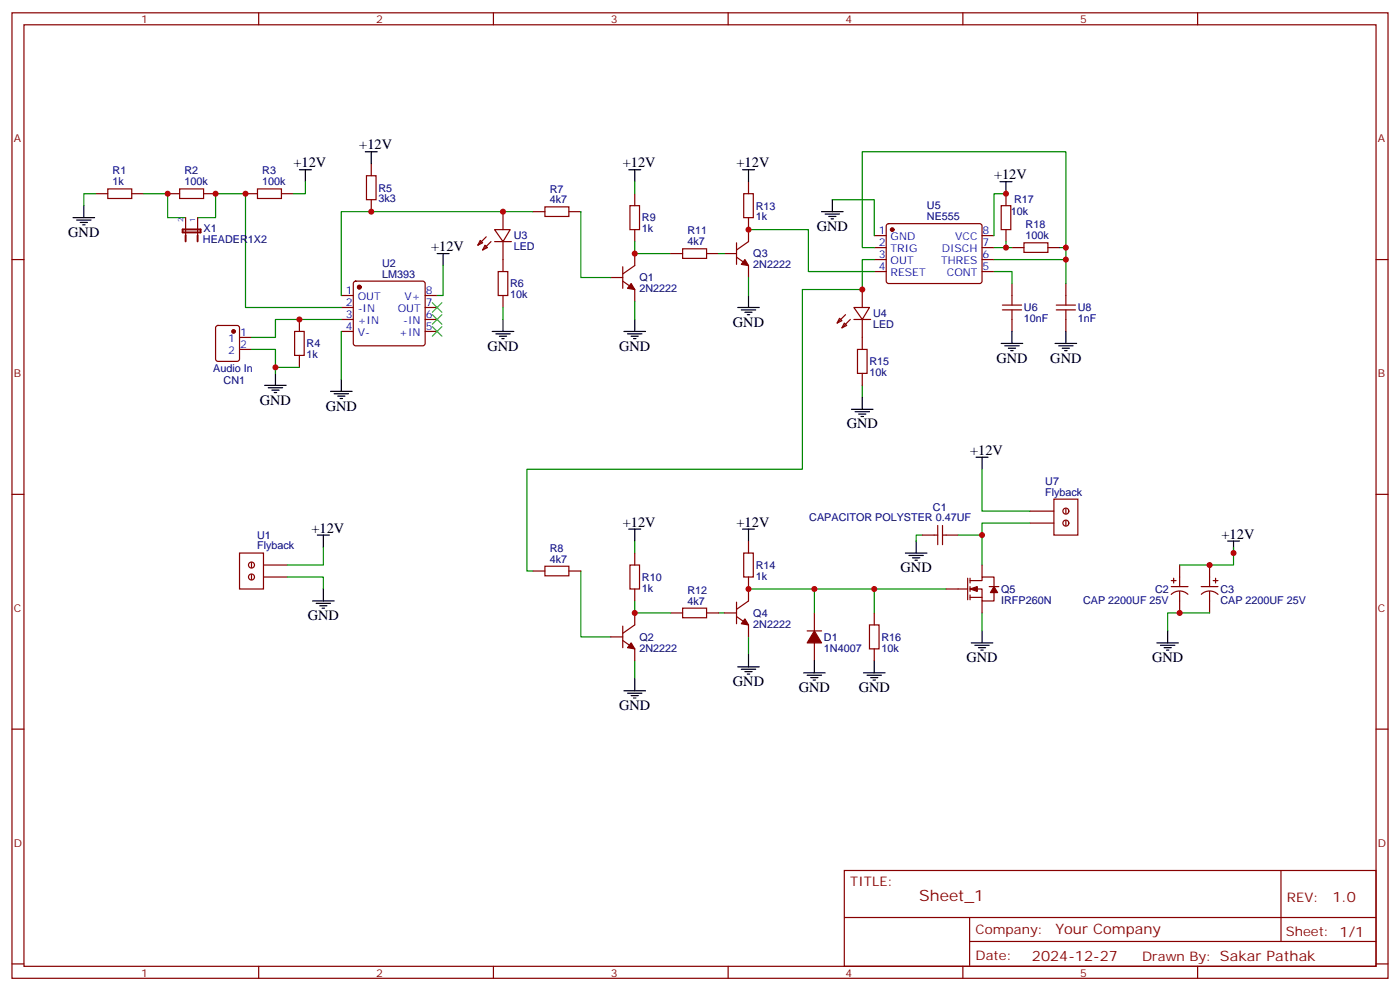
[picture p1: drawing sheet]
<svg xmlns="http://www.w3.org/2000/svg" width="412mm" height="292mm" viewBox="0 0 412 292" stroke-linecap="round" stroke-linejoin="round" font-family="sans-serif">
<g fill="none" stroke="#870000" stroke-width=".35">
<path d="M3.5 3.8h405.4v284.3h-405.4zM7.1 7.3h398.2v277.3h-398.2zM76.2 3.8v3.5M145.3 3.8v3.5M214.5 3.8v3.5M283.6 3.8v3.5M352.8 3.8v3.5M28.2 57h3.5M31.7 55.6h7.1v2.9h-7.1zM38.8 57h3.5M49.4 57h3.5M52.9 55.6h7.1v2.9h-7.1z"/>
<path d="M60 57h3.5M72.3 57h3.5M75.8 55.6h7.1v2.9h-7.1zM82.9 57h3.5M107.9 51.8h2.9v7h-2.9zM109.4 48.2v3.6M109.4 58.8v3.5M187 57v3.6M219.1 57h2.8v7.1h-2.8zM220.5 53.5v3.5M296.3 57v3.6M3.5 76.4h3.6"/>
<path d="M54.7 64.1v5.2M58.2 64.1v5.2M141.5 70.8l.7 .7-1.4 .7zM142.9 72.2l.7 .7-1.4 .7zM143.2 69.7l-2.4 2.5M144.6 71.2l-2.4 2.4M145.7 67.6h4.6l-2.1 3.6zM145.7 71.2h4.9M146.8 80h2.8v7h-2.8zM148.2 62.3v5.3M148.2 71.2v8.8M157 62.3h3.5"/>
<path d="M160.5 60.9h7.1v2.8h-7.1zM167.6 62.3h3.5M183.4 78.6v6.3M185.6 60.6h2.8v7h-2.8zM187 74.7v3.5l-3.6 2.5M187 67.6v3.6M197.6 74.7h3.5M201.1 73.3h7v2.8h-7zM208.1 74.7h3.6M213.4 74.7h3.6M217 71.5v6.4M217 75.7l3.5 2.5v3.5"/>
<path d="M220.5 64.1v7.1l-3.5 2.4M257.5 76.4h3.6M257.5 69.4h3.6M257.5 72.9h3.6M257.5 80h3.6M261.3 66.1l.5-.2h27l.5 .7-.1 16.5-.6 .4-27.1-.1-.4-.6v-16.2zM289.3 76.4h3.5M289.3 69.4h3.5M289.3 72.9h3.5M289.3 80h3.5M294.9 60.6h2.8v7h-2.8zM296.3 67.6v3.6"/>
<path d="M298.1 72.9h3.5M301.6 71.5h7.1v2.8h-7.1zM308.7 72.9h3.5M405.3 76.4h3.6M63.7 96.1l.5-.3h5.6l.7 .5 .1 9.4-.5 .7h-5.9l-.6-.4-.1-9.4zM70.6 99.4h3.5M86.8 97.6h2.8v7.1h-2.8zM88.2 94.1v3.5M100.5 87h3.6M100.5 90.6h3.6M100.5 94.1h3.6M100.5 97.6h3.6"/>
<path d="M104.3 83l.5-.2h19.7l.5 .2 .2 .5v17.6l-.2 .5-.5 .2h-19.7l-.5-.2-.2-.5v-17.6zM125.2 87h3.6M125.2 90.6h3.6M125.2 94.1h3.6M125.2 97.6h3.6M148.2 87v3.6M179.9 81.7h3.5M183.4 82.8l3.6 2.5v3.5M247.3 93.7l.7 .7-1.4 .7zM248.7 95.1l.7 .7-1.4 .8zM249.1 92.7l-2.5 2.4M250.5 94.1l-2.5 2.5"/>
<path d="M251.5 90.6h4.6l-2.1 3.5zM251.5 94.1h5M254 85.3v5.3M254 94.1v8.8M295.3 91.3h5.6M295.3 89.9h5.6M298.1 83.5v6.4M298.1 91.3v6.3M311.1 91.3h5.7M311.1 89.9h5.7M314 83.5v6.4M314 91.3v6.3"/>
<path d="M70.6 102.9h3.5M88.2 104.7v3.5M252.6 102.9h2.8v7.1h-2.8zM254 110v3.5M3.5 145.6h3.6M220.5 159.3v3.6M271.6 157.6h4.6M276.2 154.8v5.6M277.6 154.8v5.6M277.6 157.6h4.6M303.4 150.5h7M303.4 154.1h7"/>
<path d="M310.4 147h7.1v10.6h-7.1zM314 149.8v1.4M314 153.4v1.4M405.3 145.6h3.6M70.6 162.9h7v10.6h-7zM74.1 165.7v1.4M74.1 169.2v1.4M77.6 169.9h7.1M77.6 166.4h7.1M157 168.2h3.5M160.5 166.8h7.1v2.8h-7.1zM167.6 168.2h3.5"/>
<path d="M185.6 166.4h2.8v7.1h-2.8zM187 162.9v3.5M187 173.5v3.5M201.1 179.1h7v2.8h-7zM217 177.3v6.4M219.1 162.9h2.8v7h-2.8zM220.5 169.9v7.1l-3.5 2.5M278.7 173.5h6.3M285 170.3v6.3M285.8 173.5h3.5v3.5h3.5v-3.5M285.8 171h3.5v-1.1h3.5v2.9M285.8 170.3v1.4"/>
<path d="M285.8 172.8v1.4M285.8 175.2v1.4M285.8 175.9h3.5M289.3 166.4v3.5M289.3 177v3.5M291.4 172.8h2.8M345 172.8h5M345 171h1.4M345.7 170.3v1.4M347.5 166.4v6.4M347.5 174.2v6.3M349.9 175a3.5 3.5 0 0 0-4.9 .1"/>
<path d="M353.8 172.8h5M353.9 175a3.5 3.5 0 0 1 4.9 .1M356.3 166.4v6.4M356.3 174.2v6.3M357.4 171h1.4M358.1 170.3v1.4M179.9 187.6h3.5M183.4 184.4v6.3M183.4 188.6l3.6 2.5v3.5M187 180.5v3.5l-3.6 2.5M197.6 180.5h3.5M208.1 180.5h3.6"/>
<path d="M213.4 180.5h3.6M217 181.6l3.5 2.4v3.6M237.8 185.8h4.2M239.9 180.5v5.3M239.9 189.3v5.3M256.1 184h2.8v7.1h-2.8zM257.5 180.5v3.5M257.5 191.1v3.5M3.5 214.7h3.6M405.3 214.7h3.6M248.7 256.4h156.6v28.2h-156.6zM377.3 256.4v20.9"/>
<path d="M248.7 270.2h156.5M285.6 277.3h119.6M285.6 270.2v14.1M3.5 283.9h3.6M76.2 284.6v3.5M145.3 284.6v3.5M214.5 284.6v3.5M283.6 284.6v3.5M352.8 284.6v3.5M405.3 283.9h3.6"/>
<circle cx="314" cy="150.5" r=".88"/>
<circle cx="314" cy="154.1" r=".88"/>
<circle cx="74.1" cy="169.9" r=".88"/>
<circle cx="74.1" cy="166.4" r=".88"/>
</g>
<g fill="#870000" stroke="#870000" stroke-width=".35">
<path d="M185.9 83.5l1.1 1.8-2.1-.4z"/>
<path d="M219.4 76.4l1.1 1.8-2.1-.3z"/>
<path d="M219.4 182.3l1.1 1.7-2.1-.3z"/>
<path d="M185.9 189.3l1.1 1.8-2.1-.4z"/>
<path d="M239.9 185.8l2.1 3.5h-4.2z"/>
<path d="M292.8 172.8l1.1 1.7h-2.2z"/>
<path d="M285.8 173.5l2.1-.7v1.4z"/>
<circle cx="105.8" cy="84.6" r=".53"/>
<circle cx="68.8" cy="97.6" r=".53"/>
<circle cx="262.8" cy="67.6" r=".53"/>
</g>
<g fill="none" stroke="#008700" stroke-width=".35">
<path d="M28.2 57h-3.5v3.6M42.3 57h7.1v7.1h5.3M90 53.5v3.5h-3.6M187 53.5v3.5M245.2 58.8h12.3v10.6M296.3 57h-3.5v12.4M58.2 64.1h5.3v-7.1h8.8v33.6h28.2M130.5 78.2v8.8h-1.7M157 62.3h-56.5v24.7M171.1 62.3v19.4h8.8M187 71.2v3.5h10.6M211.7 74.7h1.7"/>
<path d="M220.5 67.6h17.6v12.4h19.4M257.5 72.9h-3.5v-28.2h60v31.7h-21.2M257.5 76.4h-3.5v8.9h-17.6v52.9h-81.2v30h1.8M292.8 80h5.3v3.5M296.3 71.2v1.7h-3.5M296.3 72.9h1.8M312.2 72.9h1.8M314 76.4v7.1M100.5 94.1h-19.4v5.3h-7M100.5 97.6v14.1M148.2 90.6v3.5M187 88.8v5.3"/>
<path d="M220.5 81.7v5.3M74.1 102.9h7v7.1M81.1 108.2h7.1M254 113.5v3.5M289.3 138.2v12.3h14.1M187 159.3v3.6M271.6 157.6h-1.7v1.7M282.2 157.6h7.1M303.4 154.1h-14.1v12.3M84.7 169.9h10.5v3.6M95.2 161.1v5.3h-10.5M171.1 168.2v19.4h8.8"/>
<path d="M187 177v3.5h10.6M220.5 173.5h19.4v7M239.9 173.5h17.6v7M257.5 173.5h21.2M363.4 161.1v5.3h-15.9M187 194.6v5.3M211.7 180.5h1.7M220.5 187.6v5.3M289.3 180.5v5.3M356.3 180.5h-12.3v5.3"/>
</g>
<path d="M53.8 67.6h5.3v.9h-5.3zM54.7 69.3v1.8M58.2 69.3v1.8" fill="none" stroke="#870000" stroke-width=".56"/>
<g fill="none" stroke="#000" stroke-width=".35">
<path d="M88.2 50h3.5M90 50v3.5M107.6 44.7h3.5M109.4 44.7v3.5M185.2 50h3.5M187 50v3.5M218.7 50h3.5M220.5 50v3.5M245.2 58.8v3.5M294.6 53.5h3.5M296.3 53.5v3.5M21.5 64.1h6.4"/>
<path d="M22.6 64.8h4.2M23.6 65.5h2.2M24.3 66.2h.7M24.7 60.6v3.5M128.8 74.7h3.5M130.5 74.7v3.5M242 62.3h6.4M243.1 63h4.2M244.1 63.7h2.1M244.8 64.5h.7M145 97.6h6.3M146 98.3h4.3"/>
<path d="M147.1 99h2.1M147.8 99.7h.7M148.2 94.1v3.5M183.8 97.6h6.3M184.9 98.3h4.2M185.9 99h2.1M186.6 99.7h.7M187 94.1v3.5M217.3 90.6h6.4M218.4 91.3h4.2M219.4 92h2.1M220.1 92.7h.7"/>
<path d="M220.5 87v3.6M298.1 97.6v3.5M314 97.6v3.5M78 113.5h6.3M79 114.2h4.3M80.1 114.9h2.1M80.8 115.6h.7M81.1 110v3.5M97.4 115.3h6.3M98.4 116h4.3M99.5 116.7h2.1M100.2 117.4h.7"/>
<path d="M100.5 111.7v3.6M254 117v3.5M294.9 101.1h6.4M296 101.8h4.2M297 102.6h2.2M297.7 103.3h.7M310.8 101.1h6.3M311.9 101.8h4.2M312.9 102.6h2.1M313.6 103.3h.7M250.8 120.5h6.4M251.9 121.2h4.2"/>
<path d="M252.9 122h2.2M253.6 122.7h.8M287.5 134.7h3.5M289.3 134.7v3.5M93.5 157.6h3.5M95.2 157.6v3.5M185.2 155.8h3.5M187 155.8v3.5M218.7 155.8h3.5M220.5 155.8v3.5M269.9 159.3v3.6M361.6 159.3h3.5"/>
<path d="M363.4 159.3v3.6M92.1 177h6.3M93.1 177.7h4.3M94.2 178.4h2.1M94.9 179.1h.7M95.2 173.5v3.5M266.7 162.9h6.3M267.8 163.6h4.2M268.8 164.3h2.1M269.5 165h.7M187 199.9v3.5M217.3 196.4h6.4"/>
<path d="M218.4 197.1h4.2M219.4 197.8h2.1M220.1 198.5h.7M220.5 192.9v3.5M236.7 198.2h6.4M237.8 198.9h4.2M238.8 199.6h2.1M239.9 194.6v3.6M254.4 198.2h6.3M255.4 198.9h4.2M256.5 199.6h2.1M257.5 194.6v3.6"/>
<path d="M286.1 189.3h6.4M287.2 190h4.2M288.2 190.7h2.1M288.9 191.5h.7M289.3 185.8v3.5M340.8 189.3h6.3M341.8 190h4.3M342.9 190.7h2.1M343.6 191.5h.7M344 185.8v3.5M183.8 203.4h6.3M184.9 204.2h4.2"/>
<path d="M185.9 204.9h2.1M186.6 205.6h.7M239.5 200.3h.7M257.2 200.3h.7"/>
</g>
<path d="M127.4 89.1l2.8 2.9M127.4 92.7l2.8 2.8M127.4 96.2l2.8 2.8M130.2 89.1l-2.8 2.9M130.2 92.7l-2.8 2.8M130.2 96.2l-2.8 2.8" fill="none" stroke="#3c3" stroke-width=".35"/>
<g fill="#c00">
<circle cx="63.5" cy="57" r=".88"/>
<circle cx="49.4" cy="57" r=".88"/>
<circle cx="72.3" cy="57" r=".88"/>
<circle cx="81.1" cy="108.2" r=".88"/>
<circle cx="88.2" cy="94.1" r=".88"/>
<circle cx="109.4" cy="62.3" r=".88"/>
<circle cx="148.2" cy="62.3" r=".88"/>
<circle cx="187" cy="74.7" r=".88"/>
<circle cx="220.5" cy="67.6" r=".88"/>
<circle cx="314" cy="76.4" r=".88"/>
<circle cx="296.3" cy="72.9" r=".88"/>
<circle cx="314" cy="72.9" r=".88"/>
<circle cx="296.3" cy="57" r=".88"/>
<circle cx="187" cy="180.5" r=".88"/>
<circle cx="254" cy="85.3" r=".88"/>
<circle cx="220.5" cy="173.5" r=".88"/>
<circle cx="239.9" cy="173.5" r=".88"/>
<circle cx="257.5" cy="173.5" r=".88"/>
<circle cx="289.3" cy="157.6" r=".88"/>
<circle cx="347.5" cy="180.5" r=".88"/>
<circle cx="356.3" cy="166.4" r=".88"/>
<circle cx="363.4" cy="162.9" r=".88"/>
</g>
<text font-size="4.6" fill="#800" x="270.8" y="265.4">Sheet_1</text>
<g font-size="4.2">
<text x="105.8" y="44">+12V</text>
<text x="86.4" y="49.3">+12V</text>
<text x="183.4" y="49.3">+12V</text>
<text x="217" y="49.3">+12V</text>
<text x="292.8" y="52.8">+12V</text>
<text x="20.1" y="69.7">GND</text>
<text x="240.6" y="68">GND</text>
<text x="127" y="74">+12V</text>
<text x="215.9" y="96.2">GND</text>
<text x="143.6" y="103.3">GND</text>
<text x="182.4" y="103.3">GND</text>
<text x="293.5" y="106.8">GND</text>
<text x="309.4" y="106.8">GND</text>
<text x="76.6" y="119.1">GND</text>
<text x="96" y="120.9">GND</text>
<text x="249.4" y="126.2">GND</text>
<text x="285.8" y="133.9">+12V</text>
<text x="183.4" y="155.1">+12V</text>
<text x="217" y="155.1">+12V</text>
<text x="91.7" y="156.9">+12V</text>
<text x="359.8" y="158.6">+12V</text>
<text x="265.3" y="168.5">GND</text>
<text x="90.7" y="182.6">GND</text>
<text x="284.7" y="195">GND</text>
<text x="339.4" y="195">GND</text>
<text x="215.9" y="202">GND</text>
<text x="235.3" y="203.8">GND</text>
<text x="252.9" y="203.8">GND</text>
<text x="182.4" y="209.1">GND</text>
</g>
<g font-size="4.2" fill="#800">
<text x="392.5" y="265.6">1.0</text>
<text x="310.9" y="275.2">Your Company</text>
<text x="304" y="283">2024-12-27</text>
</g>
<g font-size="3.9" fill="#800">
<text x="250.5" y="260.9">TITLE:</text>
<text x="379.1" y="265.6">REV:</text>
<text x="287.4" y="275.1">Company:</text>
<text x="378.7" y="275.8">Sheet: 1/1</text>
<text x="287.4" y="282.8">Date:</text>
<text x="336.4" y="282.9">Drawn By: Sakar Pathak</text>
</g>
<g font-size="3.2" fill="#800">
<text x="41.6" y="6.8">1</text>
<text x="110.8" y="6.8">2</text>
<text x="179.9" y="6.8">3</text>
<text x="249.1" y="6.8">4</text>
<text x="318.2" y="6.8">5</text>
<text x="4.1" y="41.9">A</text>
<text x="405.9" y="41.9">A</text>
<text x="4.1" y="111">B</text>
<text x="405.9" y="111">B</text>
<text x="4.1" y="180.2">C</text>
<text x="405.9" y="180.2">C</text>
<text x="4.1" y="249.3">D</text>
<text x="405.9" y="249.3">D</text>
<text x="41.6" y="287.6">1</text>
<text x="110.8" y="287.6">2</text>
<text x="179.9" y="287.6">3</text>
<text x="249.1" y="287.6">4</text>
<text x="318.2" y="287.6">5</text>
</g>
<g font-size="3.2" fill="#000080">
<text x="33.2" y="51.4">R1</text>
<text x="54.3" y="51.4">R2</text>
<text x="77.3" y="51.4">R3</text>
<text x="33.2" y="54.6">1k</text>
<text x="54.3" y="54.6">100k</text>
<text x="77.3" y="54.6">100k</text>
<text x="111.5" y="59.6">3k3</text>
<text x="111.5" y="56.4">R5</text>
<text x="161.9" y="59.9">4k7</text>
<text x="161.9" y="56.7">R7</text>
<text x="298.7" y="59.9">R17</text>
<text x="189.1" y="65.2">R9</text>
<text x="222.6" y="64.9">1k</text>
<text x="222.6" y="61.7">R13</text>
<text x="273" y="64.7">NE555</text>
<text x="273" y="61.5">U5</text>
<text x="297.7" y="63.5">10k</text>
<text x="59.8" y="71.5">HEADER1X2</text>
<text x="60" y="68.4">X1</text>
<text x="151.3" y="70.5">U3</text>
<text x="189.1" y="68.4">1k</text>
<text x="202.5" y="69">R11</text>
<text x="302.1" y="70.4">100k</text>
<text x="302.1" y="67.3">R18</text>
<text x="151.3" y="73.7">LED</text>
<text x="202.5" y="72.2">4k7</text>
<text x="221.9" y="75.8">Q3</text>
<text x="112.6" y="81.7">LM393</text>
<text x="112.6" y="78.5">U2</text>
<text x="188.4" y="82.9">Q1</text>
<text x="221.9" y="79">2N2222</text>
<text x="150.3" y="87.8">10k</text>
<text x="150.3" y="84.6">R6</text>
<text x="188.4" y="86">2N2222</text>
<text x="257.2" y="93.5">U4</text>
<text x="301.6" y="94.9">10nF</text>
<text x="301.6" y="91.7">U6</text>
<text x="317.5" y="94.9">1nF</text>
<text x="317.5" y="91.7">U8</text>
<text x="257.2" y="96.6">LED</text>
<text x="90.3" y="105.4">1k</text>
<text x="90.3" y="102.3">R4</text>
<text x="256.1" y="107.6">R15</text>
<text x="62.8" y="109.5">Audio In</text>
<text x="65.9" y="113.1">CN1</text>
<text x="256.1" y="110.7">10k</text>
<text x="307.9" y="142.8">U7</text>
<text x="307.9" y="145.9">Flyback</text>
<text x="238.4" y="153.4">CAPACITOR POLYSTER 0.47UF</text>
<text x="274.8" y="150.5">C1</text>
<text x="75.8" y="161.8">Flyback</text>
<text x="75.8" y="158.7">U1</text>
<text x="161.9" y="165.7">4k7</text>
<text x="161.9" y="162.5">R8</text>
<text x="222.6" y="167.5">R14</text>
<text x="189.1" y="171.1">R10</text>
<text x="222.6" y="170.7">1k</text>
<text x="189.1" y="174.2">1k</text>
<text x="202.5" y="178">4k7</text>
<text x="202.5" y="174.9">R12</text>
<text x="294.9" y="177.8">IRFP260N</text>
<text x="294.9" y="174.6">Q5</text>
<text x="319.1" y="177.8">CAP 2200UF 25V</text>
<text x="340.2" y="174.6">C2</text>
<text x="359.5" y="177.8">CAP 2200UF 25V</text>
<text x="359.5" y="174.6">C3</text>
<text x="221.9" y="184.8">2N2222</text>
<text x="221.9" y="181.6">Q4</text>
<text x="188.4" y="191.9">2N2222</text>
<text x="188.4" y="188.7">Q2</text>
<text x="242.7" y="191.9">1N4007</text>
<text x="242.7" y="188.7">D1</text>
<text x="259.6" y="191.9">10k</text>
<text x="259.6" y="188.7">R16</text>
</g>
<g font-size="3.2" fill="#00f">
<text x="258.9" y="69">1</text>
<text x="262.4" y="70.8">GND</text>
<text x="281.4" y="70.8">VCC</text>
<text x="289.5" y="69">8</text>
<text x="258.9" y="72.6">2</text>
<text x="258.9" y="76.1">3</text>
<text x="262.4" y="74.3">TRIG</text>
<text x="262.4" y="77.9">OUT</text>
<text x="277.3" y="77.9">THRES</text>
<text x="277.4" y="74.3">DISCH</text>
<text x="289.5" y="76.1">6</text>
<text x="289.5" y="72.6">7</text>
<text x="258.9" y="79.6">4</text>
<text x="262.4" y="81.4">RESET</text>
<text x="278.9" y="81.4">CONT</text>
<text x="289.5" y="79.6">5</text>
<text x="101.9" y="86.7">1</text>
<text x="105.4" y="88.4">OUT</text>
<text x="119.2" y="88.4">V+</text>
<text x="125.4" y="86.7">8</text>
<text x="101.9" y="90.2">2</text>
<text x="101.9" y="93.7">3</text>
<text x="105.4" y="92">-IN</text>
<text x="105.4" y="95.5">+IN</text>
<text x="117.2" y="92">OUT</text>
<text x="118.8" y="95.5">-IN</text>
<text x="125.4" y="93.7">6</text>
<text x="125.4" y="90.2">7</text>
<text x="67.2" y="100.8">1</text>
<text x="70.7" y="99">1</text>
<text x="101.9" y="97.3">4</text>
<text x="105.4" y="99">V-</text>
<text x="117.6" y="99">+IN</text>
<text x="125.4" y="97.3">5</text>
<text x="67.2" y="104.3">2</text>
<text x="70.7" y="102.6">2</text>
</g>
<g font-size="2.1" fill="#00f">
<text x="54" y="65.4" transform="rotate(-90 54 65.4)">2</text>
<text x="57.5" y="65.4" transform="rotate(-90 57.5 65.4)">1</text>
</g>
</svg>
